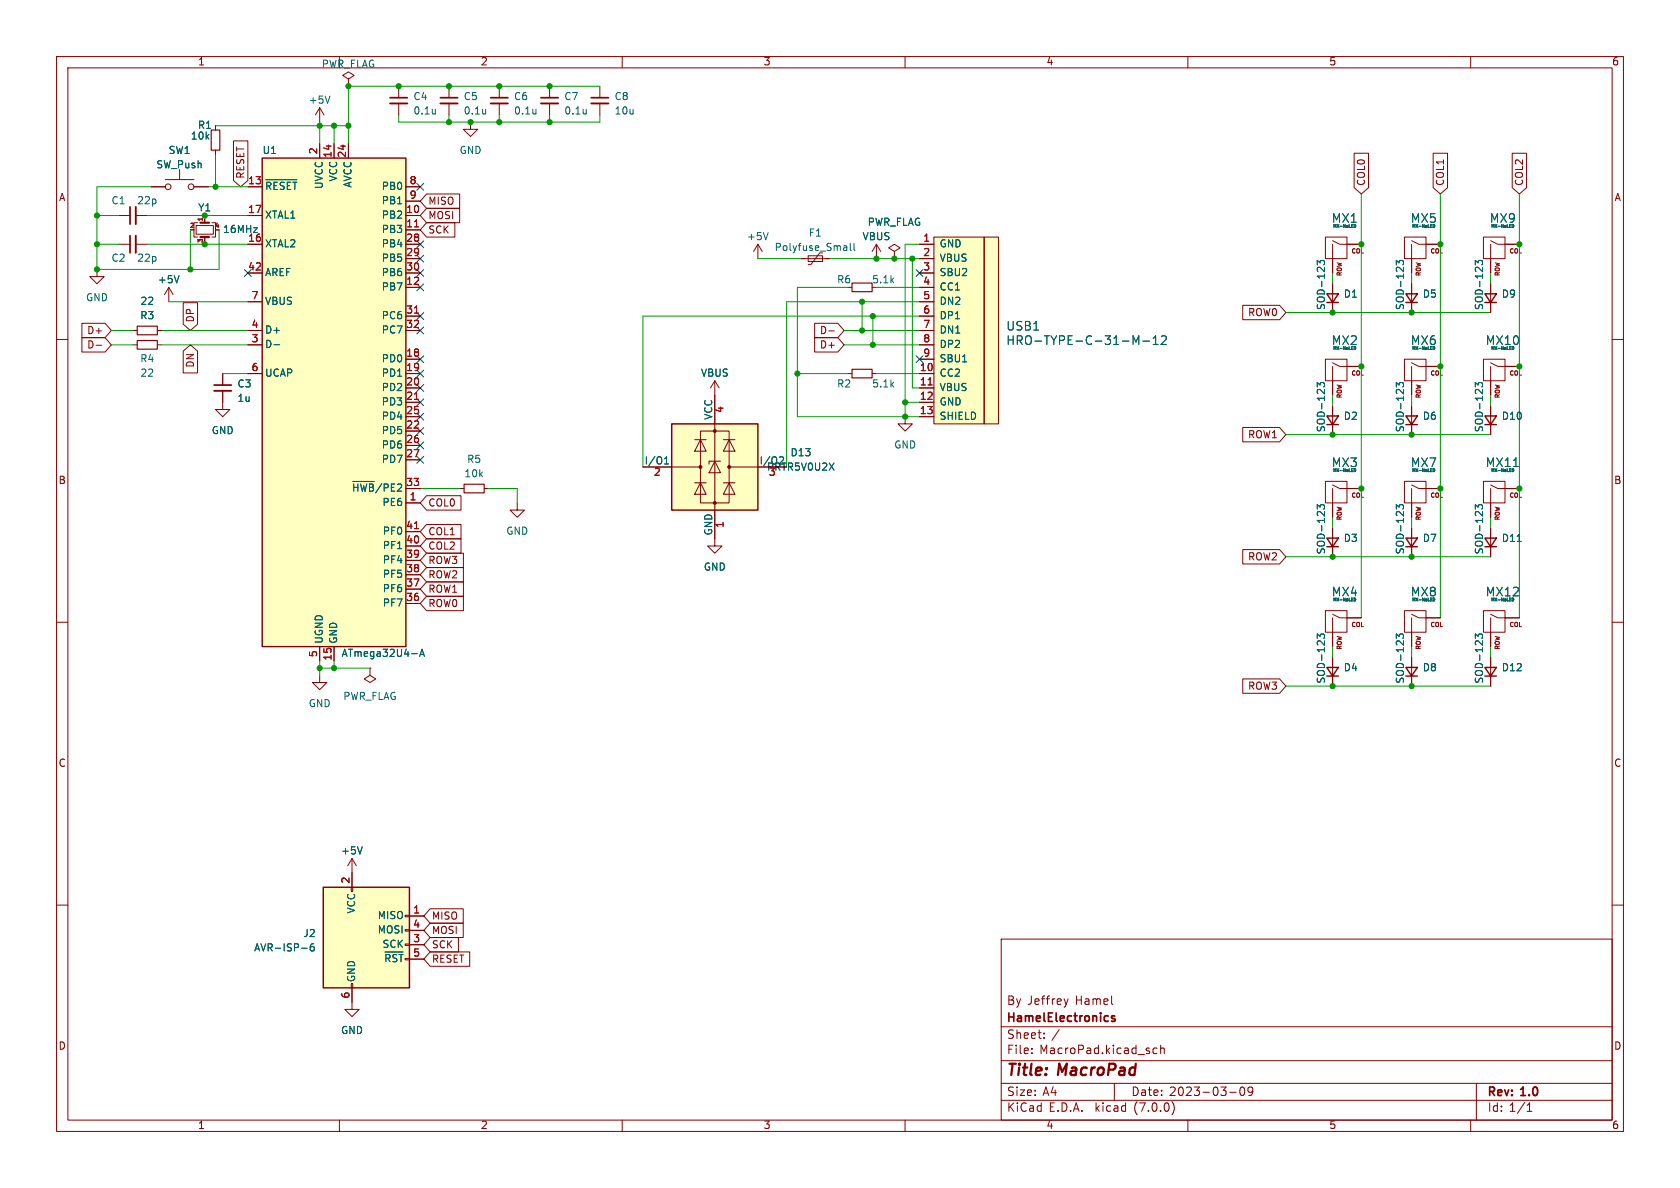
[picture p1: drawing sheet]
<svg xmlns="http://www.w3.org/2000/svg" width="297mm" height="210mm" viewBox="0 0 297 210" stroke-linecap="round" stroke-linejoin="round" font-family="sans-serif">
<g fill="none" stroke="#840000" stroke-width=".18">
<path d="M10 10h277v190h-277zM12 12h273v186h-273zM56.5 19.1v2.5M56.5 19.1l-.7 1.2M56.5 19.1l.8 1.2M60 10v2M61.6 14l1-.7-1-.6-1 .6 1 .7v1.2M61.6 15.2h.1M70.5 15.2v2.1M70.5 18.3v2M79.4 15.2v2.1M79.4 18.3v2"/>
<path d="M88.3 15.2v2.1M88.3 18.3v2M97.2 15.2v2.1M97.2 18.3v2M106 15.2v2.1M106 18.3v2M110 10v2M160 10v2M210 10v2M260 10v2M21 38.1h2M24 38.1h2"/>
<path d="M26.7 33h2.5M29.2 31.8h5.1M31.7 30v1.8M34.3 33h2.5M34.7 39.9h3v1.5h-3zM34.9 39.4h-.6v2.5h.6M36.2 38.1v1.3M37.5 39.4h.6v2.5h-.6M38.1 22.2v.8M38.1 26.5v.8M41.3 24.9h2.5v7l-1.3 1.1-1.2-1.1zM43.8 38.1h2.6"/>
<path d="M43.8 33h2.6M56.5 25.4v2.5M59.1 25.4v2.5M61.6 25.4v2.5M71.8 38.1h2.5M71.8 33h2.5M71.8 35.6h2.5M75.4 39.4h5v2.5h-5l-1.1-1.3zM75.4 34.3h5.9v2.5h-5.9l-1.1-1.2zM75.4 36.8h5.9v2.6h-5.9l-1.1-1.3zM83.2 21.6v1.3h1.3l-1.3 1.2-1.3-1.2h1.3M239.4 27.1h2.5v6.1l-1.2 1.1-1.3-1.1z"/>
<path d="M253.4 27.1h2.5v6.1l-1.3 1.1-1.2-1.1zM267.3 27.1h2.6v6.1l-1.3 1.1-1.3-1.1zM10 60h2M14.5 57.1h4.1l1.1 1.3-1.1 1.3h-4.1zM14.5 59.7h4.1l1.1 1.3-1.1 1.2h-4.1zM17.1 47.6v1.3h1.3l-1.3 1.3-1.2-1.3h1.2M21 43.2h2M23.5 58.4h.8M24 43.2h2M27.8 58.4h.8M29.8 50.8l-.7 1.3M29.8 50.8v2.5"/>
<path d="M29.8 50.8l.8 1.3M32.4 53.5h2.5v3.8l-1.2 1.1-1.3-1.1zM36.2 41.9v1.3M43.8 43.2h2.6M43.8 48.3h2.6M43.8 53.3h2.6M43.8 58.4h2.6M71.8 43.2h2.5M71.8 45.7h2.5M71.8 48.3h2.5M71.8 50.8h2.5M71.8 55.9h2.5"/>
<path d="M71.8 58.4h2.5M71.8 40.6h2.5M134 43.2l-.8 1.3M134 43.2v2.5M134 43.2l.7 1.3M141.6 45.7h5.1M142.9 45.2h2.5v1h-2.5zM144 57.1h4.1l1.1 1.3-1.1 1.3h-4.1zM144 59.7h4.1l1.1 1.3-1.1 1.2h-4.1zM145.4 44.7h-.5l-1.5 2h-.5M146.5 58.5h1M154.9 43.2l-.7 1.3"/>
<path d="M154.9 43.2v2.5M154.9 43.2l.8 1.3M158.1 44.5l1-.7-1-.6-1 .6 1 .7v1.2M158.1 45.7h.1M162.6 43.2h2.5M162.6 45.7h2.5M162.6 48.3h2.5M162.6 50.8h2.5M162.6 53.3h2.5M162.6 55.9h2.5M162.6 58.4h2.5M165.1 41.9h8.9v33h-8.9z"/>
<path d="M174 41.9h2.5v33h-2.5zM219.7 54h6.5l1.1 1.2-1.1 1.3h-6.5zM234.3 41.9h3.8v3.8h-3.8zM235.6 42.5l1.3 .7h3.8M235.6 43.2v5.1M235.6 50.2v5M248.3 41.9h3.8v3.8h-3.8zM249.6 42.5l1.2 .7h3.8M249.6 43.2v5.1M249.6 50.2v5M262.3 41.9h3.8v3.8h-3.8zM263.5 42.5l1.3 .7h3.8"/>
<path d="M263.5 43.2v5.1M263.5 50.2v5M285 60h2M17 61h1M23.5 61h.8M27.8 61h.8M32.4 62.1l1.3-1.1 1.2 1.1v3.8h-2.5zM39.4 69.1v3.3h1.2l-1.2 1.3-1.3-1.3h1.3M39.4 66v2.1M43.8 66h2.6M43.8 61h2.6M71.8 66h2.5"/>
<path d="M71.8 68.6h2.5M71.8 71.1h2.5M71.8 73.7h2.5M71.8 63.5h2.5M71.8 76.2h2.5M71.8 78.7h2.5M122.8 77.7h2M123.8 76.2h5.1v12.7h-5.1zM123.8 77.7l1 2.1h-2zM126.4 67.3v29.2h1.2l-1.2 1.3-1.3-1.3h1.3M126.4 67.3l-.8 1.3M126.4 67.3l.7 1.3"/>
<path d="M127.9 77.7h2M128.9 77.7l1 2.1h-2zM149.9 66h.7M154.2 66h.7M160 73.7v1.2h1.3l-1.3 1.3-1.3-1.3h1.3M162.6 66h2.5M162.6 68.6h2.5M162.6 71.1h2.5M162.6 73.7h2.5M162.6 61h2.5M162.6 63.5h2.5M219.7 75.6h6.5l1.1 1.2-1.1 1.3h-6.5z"/>
<path d="M234.3 63.5h3.8v3.8h-3.8zM235.6 64.1l1.3 .7h3.8M235.6 64.8v5.1M235.6 71.8v5M248.3 63.5h3.8v3.8h-3.8zM249.6 64.1l1.2 .7h3.8M249.6 64.8v5.1M249.6 71.8v5M262.3 63.5h3.8v3.8h-3.8zM263.5 64.1l1.3 .7h3.8M263.5 64.8v5.1M263.5 71.8v5"/>
<path d="M71.8 86.4h2.5M71.8 88.9h2.5M71.8 81.3h2.5M71.8 99.1h2.5M71.8 96.5h2.5M71.8 94h2.5M75.4 92.7h6.1v2.6h-6.1l-1.1-1.3zM75.4 97.8h6.5v2.5h-6.5l-1.1-1.2zM75.4 87.6h6.1v2.6h-6.1l-1.1-1.3zM75.4 95.2h6.1v2.6h-6.1l-1.1-1.3zM81.3 86.4h.7M85.6 86.4h.8"/>
<path d="M91.4 88.9v1.3h1.3l-1.3 1.2-1.2-1.2h1.2M113.7 82.6h10.1M122.8 85.3h2M123.8 85.3l1 2.1h-2zM126.4 81.5l1 2.1h-2.1zM127.4 81.5h-2.1v.5M127.9 85.3h2M128.9 85.3l1 2.1h-2zM128.9 82.6h10.2M219.7 97.2h6.5l1.1 1.2-1.1 1.3h-6.5zM234.3 85.1h3.8v3.8h-3.8zM235.6 85.7l1.3 .7h3.8"/>
<path d="M235.6 86.4v5M235.6 93.3v5.1M248.3 85.1h3.8v3.8h-3.8zM249.6 85.7l1.2 .7h3.8M249.6 86.4v5M249.6 93.3v5.1M262.3 85.1h3.8v3.8h-3.8zM263.5 85.7l1.3 .7h3.8M263.5 86.4v5M263.5 93.3v5.1M10 110h2M56.5 119.4v1.3h1.3l-1.3 1.2-1.3-1.2h1.3"/>
<path d="M56.5 114.3v2.5M59.1 114.3v2.5M65.4 118.1v1.3l1 .6-1 .7-1-.7 1-.6M65.4 118.1h.1M71.8 106.7h2.5M71.8 104.1h2.5M71.8 101.6h2.5M75.4 102.9h6.5v2.5h-6.5l-1.1-1.3zM75.4 105.4h6.5v2.6h-6.5l-1.1-1.3zM75.4 100.3h6.5v2.6h-6.5l-1.1-1.3zM234.3 108h3.8v3.8h-3.8zM235.6 108.6l1.3 .6h3.8"/>
<path d="M235.6 109.2v5.1M235.6 116.2v5.1M248.3 108h3.8v3.8h-3.8zM249.6 108.6l1.2 .6h3.8M249.6 109.2v5.1M249.6 116.2v5.1M262.3 108h3.8v3.8h-3.8zM263.5 108.6l1.3 .6h3.8M263.5 109.2v5.1M263.5 116.2v5.1M285 110h2M219.7 120h6.5l1.1 1.3-1.1 1.3h-6.5z"/>
<path d="M10 160h2M62.1 156.8h.3v.8h-.3zM62.2 151.8v5M62.2 151.8l-.7 1.2M62.2 151.8l.8 1.2M285 160h2M62.1 173.9h.3v.7h-.3zM62.2 174.6v3.8h1.3l-1.3 1.3-1.2-1.3h1.2M71.6 166.9h.8v.2h-.8zM71.6 164.3h.8v.3h-.8zM71.6 161.8h.8v.3h-.8zM72.4 161.9h2.5"/>
<path d="M72.4 167h2.5M72.4 164.5h2.5M72.4 169.5h2.5M76 168.3h7v2.5h-7l-1.1-1.3zM76 163.2h5.9v2.5h-5.9l-1.1-1.2zM76 160.7h5.9v2.5h-5.9l-1.1-1.3zM76 165.7h5v2.6h-5l-1.1-1.3zM177 166h108v32h-108zM188.8 176.6l-.3 1M60 198v2M110 198v2M160 198v2"/>
<path d="M177 194.5h108M177 191.5h108M177 187.5h108M177 181.5h108M182.4 186.1v.2M182.4 185.3v.2M184.6 183.4v.2M184.6 182.6v.2M197 191.5v3M204.5 185.3h-.4l-.3 .2v.5l.2 .2h.5M205.2 185.4l.2-.1h.4v1M205.2 184.8v1.5"/>
<path d="M207.2 194.8a1.74 1.74 0 0 1 0 2.2M210 198v2M217.4 193.1h1.1M219.4 192.2h.1a.81 .81 0 0 1 .6 .6 .81 .81 0 0 1-.3 .8l-.1 .1a.81 .81 0 0 1-.6-.7 .81 .81 0 0 1 .3-.8zM221.5 192.8l-.3 .3-.4-.1-.2-.2 .2-.6h.4l.2 .1a.99 .99 0 0 1-.4 1.4h-.2M260 198v2M261 191.5v6.5M270 196.5h.8M270 195.4l.4-.4v1.5"/>
<circle cx="29.7" cy="33" r=".51"/>
<circle cx="33.8" cy="33" r=".51"/>
</g>
<path d="M69 17.3h3M77.9 17.3h3M86.7 17.3h3.1M95.6 17.3h3.1M104.5 17.3h3.1M23 36.6v3M23 41.7v3M37.8 68.1h3.1M197.1 179.6h-.4l-.2 .2 .1 .2 .5 .1v.4h-.6" fill="none" stroke="#840000" stroke-width=".3"/>
<path d="M37.3 23h1.6v3.5h-1.6zM24.3 57.7h3.5v1.5h-3.5zM150.6 50h3.6v1.6h-3.6zM24.3 60.2h3.5v1.5h-3.5zM150.6 65.3h3.6v1.5h-3.6zM82 85.6h3.6v1.5h-3.6z" fill="none" stroke="#840000" stroke-width=".2"/>
<g fill="none" stroke="#840000" stroke-width=".25">
<path d="M46.4 27.9h25.4v86.4h-25.4zM234.6 51.9h2l-1 1.6zM234.6 53.5h2M248.5 51.9h2.1l-1 1.6zM248.5 53.5h2.1M262.5 51.9h2l-1 1.6zM262.5 53.5h2M118.7 74.9h15.3v15.3h-15.3zM234.6 73.5h2l-1 1.6zM234.6 75.1h2M248.5 73.5h2.1l-1 1.6zM248.5 75.1h2.1"/>
<path d="M262.5 73.5h2l-1 1.6zM262.5 75.1h2M234.6 95.1h2l-1 1.5zM234.6 96.6h2M248.5 95.1h2.1l-1 1.5zM248.5 96.6h2.1M262.5 95.1h2l-1 1.5zM262.5 96.6h2M234.6 118h2l-1 1.5zM234.6 119.5h2M248.5 118h2.1l-1 1.5zM248.5 119.5h2.1"/>
<path d="M262.5 118h2l-1 1.5zM262.5 119.5h2M57.1 156.8h15.3v17.8h-15.3z"/>
</g>
<g fill="none" stroke="#006464" stroke-width=".18">
<path d="M58.3 17l-.4 1.2M47 31.8h5.5M47.9 32.6l-.1-.3-.6-.1v1.3M49 32.2h-.6v1.3M50.2 32.3l-.4-.1-.3 .4M51.4 32.2h-.6v1.3M51.8 32.2h.7M52.1 32.2v1.3M70.3 36h.7M31.7 48.7l-.5 1.3M135.8 41.1l-.4 1.3M149.5 43.4l.2 .2v.7"/>
<path d="M149.7 44.2l-.4 .1M149.7 43.7l-.4 .1M150.3 43v1.1l.2 .2M151 43v1.1l.2 .2M203.9 59.8l.4-.4v1.5M205.3 59.5l.6-.1 .2 .1 .1 .3-1 1.1h1M232.9 46.8v-.8l.5 .5 .1-.4h.5l.1 .2-.1 .5M246.8 46.8v-.8l.5 .5 .2-.4h.5l.1 .2-.1 .5M260.8 46.8v-.8l.5 .5 .1-.4h.6l.1 .2-.1 .5M48.4 60.9h1M200.3 60.9v-1.5l.5 1 .5-1v1.5M202.1 60.3h1.1"/>
<path d="M203.9 60.9h.8M232.9 68.4v-.8l.5 .4 .1-.3h.5l.1 .2-.1 .5M246.8 68.4v-.8l.5 .4 .2-.3h.5l.1 .2-.1 .5M260.8 68.4v-.8l.5 .4 .1-.3h.6l.1 .2-.1 .5M62.4 85.1h3.8M62.5 85.6v1.2M63.3 85.6v1.2M63.7 85.6l.4 1.2M64.8 85.6l-.3 1.2M66 85.9l-.1-.3h-.6v1.2M67.5 85.5l-1.1 1.6M68.6 86l-.1-.4h-.6v1.2"/>
<path d="M69.8 85.6h-.6v1.2M70.3 85.7l.5-.1 .2 .3M117.5 82h.7M117.5 81.1l.3-.4v1.3M138 80.7l.4 .1 .1 .3-.8 .9M232.9 90v-.8l.5 .4 .1-.3h.5l.1 .2-.1 .5M246.8 90v-.8l.5 .4 .2-.3h.5l.1 .2-.1 .5M260.8 90v-.8l.5 .4 .1-.3h.6l.1 .2-.1 .5M72.8 115.6h1M74.2 116l.4-1.2 .4 1.2M74.3 115.7h.6M232.9 112.9v-.8l.5 .4 .1-.4h.5l.1 .2-.1 .6"/>
<path d="M246.8 112.9v-.8l.5 .4 .2-.4h.5l.1 .2-.1 .6M260.8 112.9v-.8l.5 .4 .1-.4h.6l.1 .2-.1 .6M64 149.7l-.4 1.3M53.3 167.6h1M55.4 166.8l-.3 .1a.86 .86 0 0 0 0 1.2l.4-.1 .1-.4-.3-.3h-.2l-.3 .3M68.1 168.3h3.1M69 169.2l-.2-.4-.6-.1v1.3M70.2 168.8l-.5-.1-.3 .4M70.5 168.7h.8M70.9 168.7v1.3"/>
</g>
<g fill="#ffffc2" stroke="#ffffc2" stroke-width=".18">
<path d="M174 41.9h2.5v33h-2.5z"/>
<path d="M165.1 41.9h8.9v33h-8.9z"/>
<path d="M118.7 74.9h15.3v15.3h-15.3z"/>
<path d="M57.1 156.8h15.3v17.8h-15.3z"/>
<path d="M46.4 27.9h25.4v86.4h-25.4z"/>
</g>
<path d="M73.3 40.1h.7M73.3 55.3h.7M73.3 70.6h.7M164.1 68h.7M73.3 93.4h.7" fill="none" stroke="#a90000" stroke-width=".18"/>
<path d="M69 18.3h3M77.9 18.3h3M86.7 18.3h3.1M95.6 18.3h3.1M104.5 18.3h3.1M24 36.6v3M24 41.7v3M37.8 69.1h3.1" fill="none" stroke="#840000" stroke-width=".33"/>
<g fill="#840000" stroke="#840000" stroke-width=".18">
<circle cx="123.8" cy="82.5" r=".25"/>
<circle cx="126.4" cy="88.9" r=".25"/>
<circle cx="126.4" cy="76.2" r=".25"/>
<circle cx="128.9" cy="82.5" r=".25"/>
</g>
<path d="M35.4 39.4h1.6M35.4 41.9h1.6" fill="none" stroke="#840000" stroke-width=".38"/>
<g fill="none" stroke="#009600" stroke-width=".18">
<path d="M106 15.2h-44.4v10.2M17.1 38.1h3.9M26 38.1h17.8M26.7 33h-9.6v14.6h21.6v-7M36.8 33h7M38.1 22.2h23.5M38.1 27.3v5.7M56.5 21.6v3.8M59.1 22.2v3.2M70.5 20.3v1.3h35.5v-1.3M79.4 20.3v1.3M88.3 20.3v1.3"/>
<path d="M97.2 20.3v1.3M240.7 34.3v74.9M254.6 34.3v74.9M268.6 34.3v74.9M17.1 43.2h3.9M19.7 58.4h3.8M26 43.2h17.8M28.6 58.4h15.2M29.8 53.3h14M33.7 40.6v7M134 45.7h7.6M146.7 45.7h15.9"/>
<path d="M149.2 58.4h13.4M149.9 50.8h-8.9v22.9h21.6M152.4 53.3v5.1M154.3 55.9v5.1M154.9 50.8h7.7M161.3 45.7v22.9h1.3M162.6 53.3h-23.5v29.3M162.6 55.9h-48.9v26.7M162.6 43.2h-2.6v30.5M227.3 55.2h36.2M235.6 48.3v1.9M249.6 48.3v1.9"/>
<path d="M263.5 48.3v1.9M19.7 61h3.8M28.6 61h15.2M39.4 66h4.4M141 66h8.9M149.2 61h13.4M154.9 66h7.7M160 71.1h2.6M227.3 76.8h36.2M235.6 69.9v1.9M249.6 69.9v1.9M263.5 69.9v1.9"/>
<path d="M74.3 86.4h7M86.4 86.4h5v2.5M227.3 98.4h36.2M235.6 91.4v1.9M249.6 91.4v1.9M263.5 91.4v1.9M56.5 116.8v2.6M56.5 118.1h8.9M59.1 116.8v1.3M235.6 114.3v1.9M249.6 114.3v1.9M263.5 114.3v1.9"/>
<path d="M227.3 121.3h36.2"/>
</g>
<g fill="none" stroke="#000084" stroke-width=".18">
<path d="M73.7 32.4l1.2 1.2M74.9 32.4l-1.2 1.2M43.2 47.7l1.2 1.2M44.4 47.7l-1.2 1.2M73.7 57.8l1.2 1.2M73.7 45.1l1.2 1.2M73.7 42.6l1.2 1.2M73.7 47.7l1.2 1.2M73.7 50.2l1.2 1.2M73.7 55.3l1.2 1.2M74.9 57.8l-1.2 1.2M74.9 45.1l-1.2 1.2"/>
<path d="M74.9 42.6l-1.2 1.2M74.9 47.7l-1.2 1.2M74.9 50.2l-1.2 1.2M74.9 55.3l-1.2 1.2M162 47.7l1.2 1.2M163.2 47.7l-1.2 1.2M73.7 65.4l1.2 1.2M73.7 73.1l1.2 1.2M73.7 68l1.2 1.2M73.7 75.6l1.2 1.2M73.7 70.5l1.2 1.2M73.7 78.1l1.2 1.2"/>
<path d="M73.7 62.9l1.2 1.2M74.9 65.4l-1.2 1.2M74.9 73.1l-1.2 1.2M74.9 68l-1.2 1.2M74.9 75.6l-1.2 1.2M74.9 70.5l-1.2 1.2M74.9 78.1l-1.2 1.2M74.9 62.9l-1.2 1.2M162 62.9l1.2 1.2M163.2 62.9l-1.2 1.2M73.7 80.7l1.2 1.2M74.9 80.7l-1.2 1.2"/>
</g>
<g fill="#009600" stroke="#009600" stroke-width=".18">
<circle cx="249.6" cy="76.8" r=".46"/>
<circle cx="254.6" cy="86.4" r=".46"/>
<circle cx="268.6" cy="64.8" r=".46"/>
<circle cx="254.6" cy="64.8" r=".46"/>
<circle cx="235.6" cy="76.8" r=".46"/>
<circle cx="235.6" cy="98.4" r=".46"/>
<circle cx="152.4" cy="58.4" r=".46"/>
<circle cx="152.4" cy="53.3" r=".46"/>
<circle cx="154.9" cy="45.7" r=".46"/>
<circle cx="154.3" cy="61" r=".46"/>
<circle cx="160" cy="73.7" r=".46"/>
<circle cx="141" cy="66" r=".46"/>
<circle cx="249.6" cy="55.2" r=".46"/>
<circle cx="240.7" cy="64.8" r=".46"/>
<circle cx="240.7" cy="43.2" r=".46"/>
<circle cx="254.6" cy="43.2" r=".46"/>
<circle cx="268.6" cy="43.2" r=".46"/>
<circle cx="235.6" cy="55.2" r=".46"/>
<circle cx="160" cy="71.1" r=".46"/>
<circle cx="154.3" cy="55.9" r=".46"/>
<circle cx="161.3" cy="45.7" r=".46"/>
<circle cx="158.1" cy="45.7" r=".46"/>
<circle cx="240.7" cy="86.4" r=".46"/>
<circle cx="249.6" cy="98.4" r=".46"/>
<circle cx="249.6" cy="121.3" r=".46"/>
<circle cx="268.6" cy="86.4" r=".46"/>
<circle cx="235.6" cy="121.3" r=".46"/>
<circle cx="17.1" cy="43.2" r=".46"/>
<circle cx="17.1" cy="47.6" r=".46"/>
<circle cx="17.1" cy="38.1" r=".46"/>
<circle cx="33.7" cy="47.6" r=".46"/>
<circle cx="56.5" cy="22.2" r=".46"/>
<circle cx="38.1" cy="33" r=".46"/>
<circle cx="36.2" cy="38.1" r=".46"/>
<circle cx="36.2" cy="43.2" r=".46"/>
<circle cx="79.4" cy="15.2" r=".46"/>
<circle cx="88.3" cy="15.2" r=".46"/>
<circle cx="61.6" cy="22.2" r=".46"/>
<circle cx="70.5" cy="15.2" r=".46"/>
<circle cx="61.6" cy="15.2" r=".46"/>
<circle cx="97.2" cy="21.6" r=".46"/>
<circle cx="59.1" cy="22.2" r=".46"/>
<circle cx="79.4" cy="21.6" r=".46"/>
<circle cx="88.3" cy="21.6" r=".46"/>
<circle cx="83.2" cy="21.6" r=".46"/>
<circle cx="97.2" cy="15.2" r=".46"/>
<circle cx="56.5" cy="118.1" r=".46"/>
<circle cx="59.1" cy="118.1" r=".46"/>
</g>
<g font-size="2.8" fill="#840000">
<text x="178" y="190.8">Title:</text>
<text x="187.1" y="190.8">MacroPad</text>
</g>
<g font-size="2.1" fill="#006464">
<text x="235.4" y="39.7">MX1</text>
<text x="249.3" y="39.7">MX5</text>
<text x="263.3" y="39.7">MX9</text>
<text x="177.8" y="58.7">USB1</text>
<text x="177.8" y="61.3">HRO-TYPE-C-31-M-12</text>
<text x="235.4" y="61.3">MX2</text>
<text x="249.3" y="61.3">MX6</text>
<text x="262.6" y="61.3">MX10</text>
<text x="235.4" y="82.9">MX3</text>
<text x="249.3" y="82.9">MX7</text>
<text x="262.6" y="82.9">MX11</text>
<text x="235.4" y="105.7">MX4</text>
<text x="249.3" y="105.7">MX8</text>
<text x="262.6" y="105.7">MX12</text>
</g>
<g font-size="2.1" fill="#840000">
<text x="178" y="177.9">By Jeffrey</text>
<text x="190.1" y="177.9">Hamel</text>
<text x="178" y="183.9">Sheet:</text>
<text x="178" y="181.1">HamelElectronics</text>
<text x="185.9" y="183.9">/</text>
<text x="178" y="186.6">File:</text>
<text x="183.8" y="186.6">MacroPad.kicad_sch</text>
<text x="178" y="196.8">KiCad</text>
<text x="178" y="194">Size:</text>
<text x="184.3" y="194">A4</text>
<text x="185.4" y="196.8">E.D.A.</text>
<text x="193.7" y="196.8">kicad</text>
<text x="200" y="194">Date:</text>
<text x="200.6" y="196.8">(7.0.0)</text>
<text x="206.7" y="194">2023-03-09</text>
<text x="263" y="194.2">Rev:</text>
<text x="263" y="196.8">Id: 1/1</text>
<text x="269" y="194.2">1.0</text>
</g>
<g font-size="1.8" fill="#840000">
<text x="35" y="11.8">1</text>
<text x="85" y="11.8">2</text>
<text x="135" y="11.8">3</text>
<text x="185" y="11.8">4</text>
<text x="235" y="11.8">5</text>
<text x="285" y="11.8">6</text>
<text x="10.4" y="35.8">A</text>
<text x="43.5" y="31.6" transform="rotate(-90 43.5 31.6)">RESET</text>
<text x="241.6" y="32.9" transform="rotate(-90 241.6 32.9)">COL0</text>
<text x="255.6" y="32.9" transform="rotate(-90 255.6 32.9)">COL1</text>
<text x="269.5" y="32.9" transform="rotate(-90 269.5 32.9)">COL2</text>
<text x="285.4" y="35.8">A</text>
<text x="75.7" y="41.6">SCK</text>
<text x="75.7" y="36.5">MISO</text>
<text x="75.7" y="39">MOSI</text>
<text x="15.3" y="59.3">D+</text>
<text x="34.6" y="57" transform="rotate(-90 34.6 57)">DP</text>
<text x="144.8" y="59.3">D-</text>
<text x="220.5" y="56.2">ROW0</text>
<text x="15.3" y="61.9">D-</text>
<text x="34.6" y="65.1" transform="rotate(-90 34.6 65.1)">DN</text>
<text x="144.8" y="61.9">D+</text>
<text x="220.5" y="77.8">ROW1</text>
<text x="10.3" y="85.8">B</text>
<text x="75.7" y="89.8">COL0</text>
<text x="285.3" y="85.8">B</text>
<text x="75.7" y="94.9">COL1</text>
<text x="75.7" y="100">ROW3</text>
<text x="75.7" y="97.4">COL2</text>
<text x="220.5" y="99.3">ROW2</text>
<text x="75.7" y="105.1">ROW1</text>
<text x="75.7" y="107.6">ROW0</text>
<text x="75.7" y="102.5">ROW2</text>
<text x="220.5" y="122.2">ROW3</text>
<text x="10.3" y="135.8">C</text>
<text x="285.3" y="135.8">C</text>
<text x="76.4" y="165.4">MOSI</text>
<text x="76.4" y="162.8">MISO</text>
<text x="76.4" y="167.9">SCK</text>
<text x="76.4" y="170.5">RESET</text>
<text x="10.3" y="185.8">D</text>
<text x="285.3" y="185.8">D</text>
<text x="35" y="199.8">1</text>
<text x="85" y="199.8">2</text>
<text x="135" y="199.8">3</text>
<text x="185" y="199.8">4</text>
<text x="235" y="199.8">5</text>
<text x="285" y="199.8">6</text>
</g>
<g font-size="1.8" fill="#006464">
<text x="56.8" y="12.3">PWR_FLAG</text>
<text x="73" y="18">C4</text>
<text x="81.9" y="18">C5</text>
<text x="90.8" y="18">C6</text>
<text x="99.7" y="18">C7</text>
<text x="108.6" y="18">C8</text>
<text x="34.9" y="23.1">R1</text>
<text x="54.5" y="18.6">+5V</text>
<text x="73" y="20.5">0.1u</text>
<text x="81.9" y="20.5">0.1u</text>
<text x="90.8" y="20.5">0.1u</text>
<text x="99.7" y="20.5">0.1u</text>
<text x="108.6" y="20.5">10u</text>
<text x="29.8" y="27.5">SW1</text>
<text x="33.7" y="25">10k</text>
<text x="46.4" y="27.5">U1</text>
<text x="81.2" y="27.5">GND</text>
<text x="27.6" y="30">SW_Push</text>
<text x="46.9" y="34.5">~{RESET}</text>
<text x="57.3" y="33.5" transform="rotate(-90 57.3 33.5)">UVCC</text>
<text x="59.9" y="32.2" transform="rotate(-90 59.9 32.2)">VCC</text>
<text x="62.4" y="33.3" transform="rotate(-90 62.4 33.3)">AVCC</text>
<text x="67.4" y="33.8">PB0</text>
<text x="19.7" y="36.4">C1</text>
<text x="24.2" y="36.4">22p</text>
<text x="35" y="37.7">Y1</text>
<text x="39.4" y="41.5">16MHz</text>
<text x="46.9" y="38.9">XTAL1</text>
<text x="67.4" y="38.9">PB2</text>
<text x="67.4" y="41.5">PB3</text>
<text x="67.4" y="36.4">PB1</text>
<text x="153.3" y="40.2">PWR_FLAG</text>
<text x="19.7" y="46.5">C2</text>
<text x="24.2" y="46.5">22p</text>
<text x="46.9" y="44">XTAL2</text>
<text x="67.4" y="44">PB4</text>
<text x="67.4" y="46.5">PB5</text>
<text x="132" y="42.7">+5V</text>
<text x="136.9" y="44.6">Polyfuse_Small</text>
<text x="142.9" y="42.1">F1</text>
<text x="152.4" y="42.7">VBUS</text>
<text x="166.1" y="44">GND</text>
<text x="166.1" y="46.5">VBUS</text>
<text x="15.1" y="53.5">GND</text>
<text x="27.8" y="50.4">+5V</text>
<text x="46.9" y="49.1">AREF</text>
<text x="67.4" y="51.6">PB7</text>
<text x="67.4" y="49.1">PB6</text>
<text x="147.9" y="50.4">R6</text>
<text x="154.1" y="50.4">5.1k</text>
<text x="166.1" y="49.1">SBU2</text>
<text x="166.1" y="51.6">CC1</text>
<text x="237.5" y="52.9">D1</text>
<text x="251.5" y="52.9">D5</text>
<text x="265.4" y="52.9">D9</text>
<text x="24.7" y="56.7">R3</text>
<text x="24.8" y="54.2">22</text>
<text x="46.9" y="59.2">D+</text>
<text x="46.9" y="54.2">VBUS</text>
<text x="67.4" y="56.7">PC6</text>
<text x="67.4" y="59.2">PC7</text>
<text x="166.1" y="54.2">DN2</text>
<text x="166.1" y="56.7">DP1</text>
<text x="166.1" y="59.2">DN1</text>
<text x="234.5" y="54.9" transform="rotate(-90 234.5 54.9)">SOD-123</text>
<text x="248.5" y="54.9" transform="rotate(-90 248.5 54.9)">SOD-123</text>
<text x="262.4" y="54.9" transform="rotate(-90 262.4 54.9)">SOD-123</text>
<text x="24.7" y="64.3">R4</text>
<text x="46.9" y="61.8">D-</text>
<text x="67.4" y="64.3">PD0</text>
<text x="166.1" y="61.8">DP2</text>
<text x="166.1" y="64.3">SBU1</text>
<text x="24.8" y="66.9">22</text>
<text x="41.9" y="68.8">C3</text>
<text x="41.9" y="71.3">1u</text>
<text x="46.9" y="66.9">UCAP</text>
<text x="67.4" y="66.9">PD1</text>
<text x="67.4" y="69.4">PD2</text>
<text x="67.4" y="71.9">PD3</text>
<text x="123.9" y="66.9">VBUS</text>
<text x="147.9" y="68.8">R2</text>
<text x="154.1" y="68.8">5.1k</text>
<text x="166.1" y="66.9">CC2</text>
<text x="166.1" y="69.4">VBUS</text>
<text x="166.1" y="71.9">GND</text>
<text x="37.4" y="77">GND</text>
<text x="67.4" y="77">PD5</text>
<text x="67.4" y="74.5">PD4</text>
<text x="126.1" y="74.3" transform="rotate(-90 126.1 74.3)">VCC</text>
<text x="166.1" y="74.5">SHIELD</text>
<text x="234.5" y="76.5" transform="rotate(-90 234.5 76.5)">SOD-123</text>
<text x="237.5" y="74.5">D2</text>
<text x="248.5" y="76.5" transform="rotate(-90 248.5 76.5)">SOD-123</text>
<text x="251.5" y="74.5">D6</text>
<text x="262.4" y="76.5" transform="rotate(-90 262.4 76.5)">SOD-123</text>
<text x="265.4" y="74.5">D10</text>
<text x="67.4" y="79.6">PD6</text>
<text x="67.4" y="82.1">PD7</text>
<text x="82.5" y="82.1">R5</text>
<text x="113.9" y="82.3">I/O1</text>
<text x="134.2" y="82.3">I/O2</text>
<text x="135.5" y="83.5">PRTR5V0U2X</text>
<text x="139.7" y="80.9">D13</text>
<text x="158" y="79.6">GND</text>
<text x="62.1" y="87.8">~{HWB}/PE2</text>
<text x="67.5" y="89.7">PE6</text>
<text x="82" y="84.6">10k</text>
<text x="67.6" y="94.8">PF0</text>
<text x="89.4" y="94.8">GND</text>
<text x="126.1" y="94.7" transform="rotate(-90 126.1 94.7)">GND</text>
<text x="67.6" y="99.9">PF4</text>
<text x="67.6" y="97.3">PF1</text>
<text x="124.4" y="101.2">GND</text>
<text x="234.5" y="98" transform="rotate(-90 234.5 98)">SOD-123</text>
<text x="237.5" y="96.1">D3</text>
<text x="248.5" y="98" transform="rotate(-90 248.5 98)">SOD-123</text>
<text x="251.5" y="96.1">D7</text>
<text x="262.4" y="98" transform="rotate(-90 262.4 98)">SOD-123</text>
<text x="265.4" y="96.1">D11</text>
<text x="67.6" y="107.5">PF7</text>
<text x="67.6" y="105">PF6</text>
<text x="67.6" y="102.4">PF5</text>
<text x="57.3" y="113.8" transform="rotate(-90 57.3 113.8)">UGND</text>
<text x="59.9" y="113.8" transform="rotate(-90 59.9 113.8)">GND</text>
<text x="60.3" y="116.4">ATmega32U4-A</text>
<text x="237.5" y="118.9">D4</text>
<text x="251.5" y="118.9">D8</text>
<text x="265.4" y="118.9">D12</text>
<text x="54.5" y="125.3">GND</text>
<text x="60.6" y="124">PWR_FLAG</text>
<text x="234.5" y="120.9" transform="rotate(-90 234.5 120.9)">SOD-123</text>
<text x="248.5" y="120.9" transform="rotate(-90 248.5 120.9)">SOD-123</text>
<text x="262.4" y="120.9" transform="rotate(-90 262.4 120.9)">SOD-123</text>
<text x="60.2" y="151.3">+5V</text>
<text x="63.1" y="161.6" transform="rotate(-90 63.1 161.6)">VCC</text>
<text x="53.6" y="165.9">J2</text>
<text x="66.7" y="162.8">MISO</text>
<text x="66.7" y="165.3">MOSI</text>
<text x="67.5" y="167.8">SCK</text>
<text x="44.9" y="168.5">AVR-ISP-6</text>
<text x="63.1" y="173.6" transform="rotate(-90 63.1 173.6)">GND</text>
<text x="67.8" y="171">~{RST}</text>
<text x="60.2" y="183.1">GND</text>
</g>
<g font-size="1.8" fill="#a90000">
<text x="56.3" y="27.3" transform="rotate(-90 56.3 27.3)">2</text>
<text x="58.8" y="27.9" transform="rotate(-90 58.8 27.9)">14</text>
<text x="61.3" y="27.9" transform="rotate(-90 61.3 27.9)">24</text>
<text x="43.8" y="32.8">13</text>
<text x="72.4" y="32.8">8</text>
<text x="72.4" y="35.3">9</text>
<text x="43.8" y="37.8">17</text>
<text x="71.8" y="37.8">10</text>
<text x="71.8" y="40.4">11</text>
<text x="43.8" y="42.9">16</text>
<text x="71.8" y="42.9">28</text>
<text x="71.8" y="45.5">29</text>
<text x="163.2" y="42.9">1</text>
<text x="163.2" y="45.5">2</text>
<text x="43.8" y="48">42</text>
<text x="44.4" y="53.1">7</text>
<text x="71.8" y="50.5">12</text>
<text x="71.8" y="48">30</text>
<text x="163.2" y="48">3</text>
<text x="163.2" y="50.5">4</text>
<text x="163.2" y="53.1">5</text>
<text x="44.4" y="58.2">4</text>
<text x="71.8" y="55.6">31</text>
<text x="71.8" y="58.2">32</text>
<text x="163.2" y="55.6">6</text>
<text x="163.2" y="58.2">7</text>
<text x="44.4" y="60.7">3</text>
<text x="44.4" y="65.8">6</text>
<text x="71.8" y="63.2">18</text>
<text x="71.8" y="65.8">19</text>
<text x="162.6" y="65.8">10</text>
<text x="163.2" y="60.7">8</text>
<text x="163.2" y="63.2">9</text>
<text x="71.8" y="68.3">20</text>
<text x="71.8" y="70.9">21</text>
<text x="162.6" y="68.3">11</text>
<text x="162.6" y="70.9">12</text>
<text x="71.8" y="75.9">22</text>
<text x="71.8" y="73.4">25</text>
<text x="128.3" y="73.1" transform="rotate(-90 128.3 73.1)">4</text>
<text x="162.6" y="73.4">13</text>
<text x="71.8" y="78.5">26</text>
<text x="71.8" y="81">27</text>
<text x="71.8" y="86.1">33</text>
<text x="72.4" y="88.6">1</text>
<text x="115.5" y="84.5">2</text>
<text x="135.9" y="84.5">3</text>
<text x="71.8" y="93.7">41</text>
<text x="128.3" y="93.4" transform="rotate(-90 128.3 93.4)">1</text>
<text x="71.8" y="101.3">38</text>
<text x="71.8" y="98.8">39</text>
<text x="71.8" y="96.3">40</text>
<text x="71.8" y="106.4">36</text>
<text x="71.8" y="103.9">37</text>
<text x="56.3" y="116.2" transform="rotate(-90 56.3 116.2)">5</text>
<text x="58.8" y="116.8" transform="rotate(-90 58.8 116.8)">15</text>
<text x="62" y="156.2" transform="rotate(-90 62 156.2)">2</text>
<text x="73" y="161.7">1</text>
<text x="73" y="166.8">3</text>
<text x="73" y="164.2">4</text>
<text x="73" y="169.3">5</text>
<text x="62" y="176.6" transform="rotate(-90 62 176.6)">6</text>
</g>
<g font-size="1.1" fill="#a90000">
<text x="33.5" y="40.4">2</text>
<text x="35.9" y="39.2" transform="rotate(-90 35.9 39.2)">1</text>
<text x="37.9" y="40.4">4</text>
<text x="35.9" y="43" transform="rotate(-90 35.9 43)">3</text>
</g>
<g font-size="1.1" fill="#840000">
<text x="238.8" y="45">COL</text>
<text x="252.8" y="45">COL</text>
<text x="266.8" y="45">COL</text>
<text x="237.4" y="49" transform="rotate(-90 237.4 49)">ROW</text>
<text x="251.4" y="49" transform="rotate(-90 251.4 49)">ROW</text>
<text x="265.4" y="49" transform="rotate(-90 265.4 49)">ROW</text>
<text x="237.4" y="70.6" transform="rotate(-90 237.4 70.6)">ROW</text>
<text x="238.8" y="66.6">COL</text>
<text x="251.4" y="70.6" transform="rotate(-90 251.4 70.6)">ROW</text>
<text x="252.8" y="66.6">COL</text>
<text x="265.4" y="70.6" transform="rotate(-90 265.4 70.6)">ROW</text>
<text x="266.8" y="66.6">COL</text>
<text x="238.8" y="88.2">COL</text>
<text x="252.8" y="88.2">COL</text>
<text x="266.8" y="88.2">COL</text>
<text x="237.4" y="92.2" transform="rotate(-90 237.4 92.2)">ROW</text>
<text x="251.4" y="92.2" transform="rotate(-90 251.4 92.2)">ROW</text>
<text x="265.4" y="92.2" transform="rotate(-90 265.4 92.2)">ROW</text>
<text x="238.8" y="111.1">COL</text>
<text x="252.8" y="111.1">COL</text>
<text x="266.8" y="111.1">COL</text>
<text x="237.4" y="115.1" transform="rotate(-90 237.4 115.1)">ROW</text>
<text x="251.4" y="115.1" transform="rotate(-90 251.4 115.1)">ROW</text>
<text x="265.4" y="115.1" transform="rotate(-90 265.4 115.1)">ROW</text>
</g>
<g font-size=".7" fill="#006464">
<text x="235.6" y="40.4">MX-NoLED</text>
<text x="249.5" y="40.4">MX-NoLED</text>
<text x="263.5" y="40.4">MX-NoLED</text>
<text x="235.6" y="62">MX-NoLED</text>
<text x="249.5" y="62">MX-NoLED</text>
<text x="263.5" y="62">MX-NoLED</text>
<text x="235.6" y="83.6">MX-NoLED</text>
<text x="249.5" y="83.6">MX-NoLED</text>
<text x="263.5" y="83.6">MX-NoLED</text>
<text x="235.6" y="106.5">MX-NoLED</text>
<text x="249.5" y="106.5">MX-NoLED</text>
<text x="263.5" y="106.5">MX-NoLED</text>
</g>
</svg>
